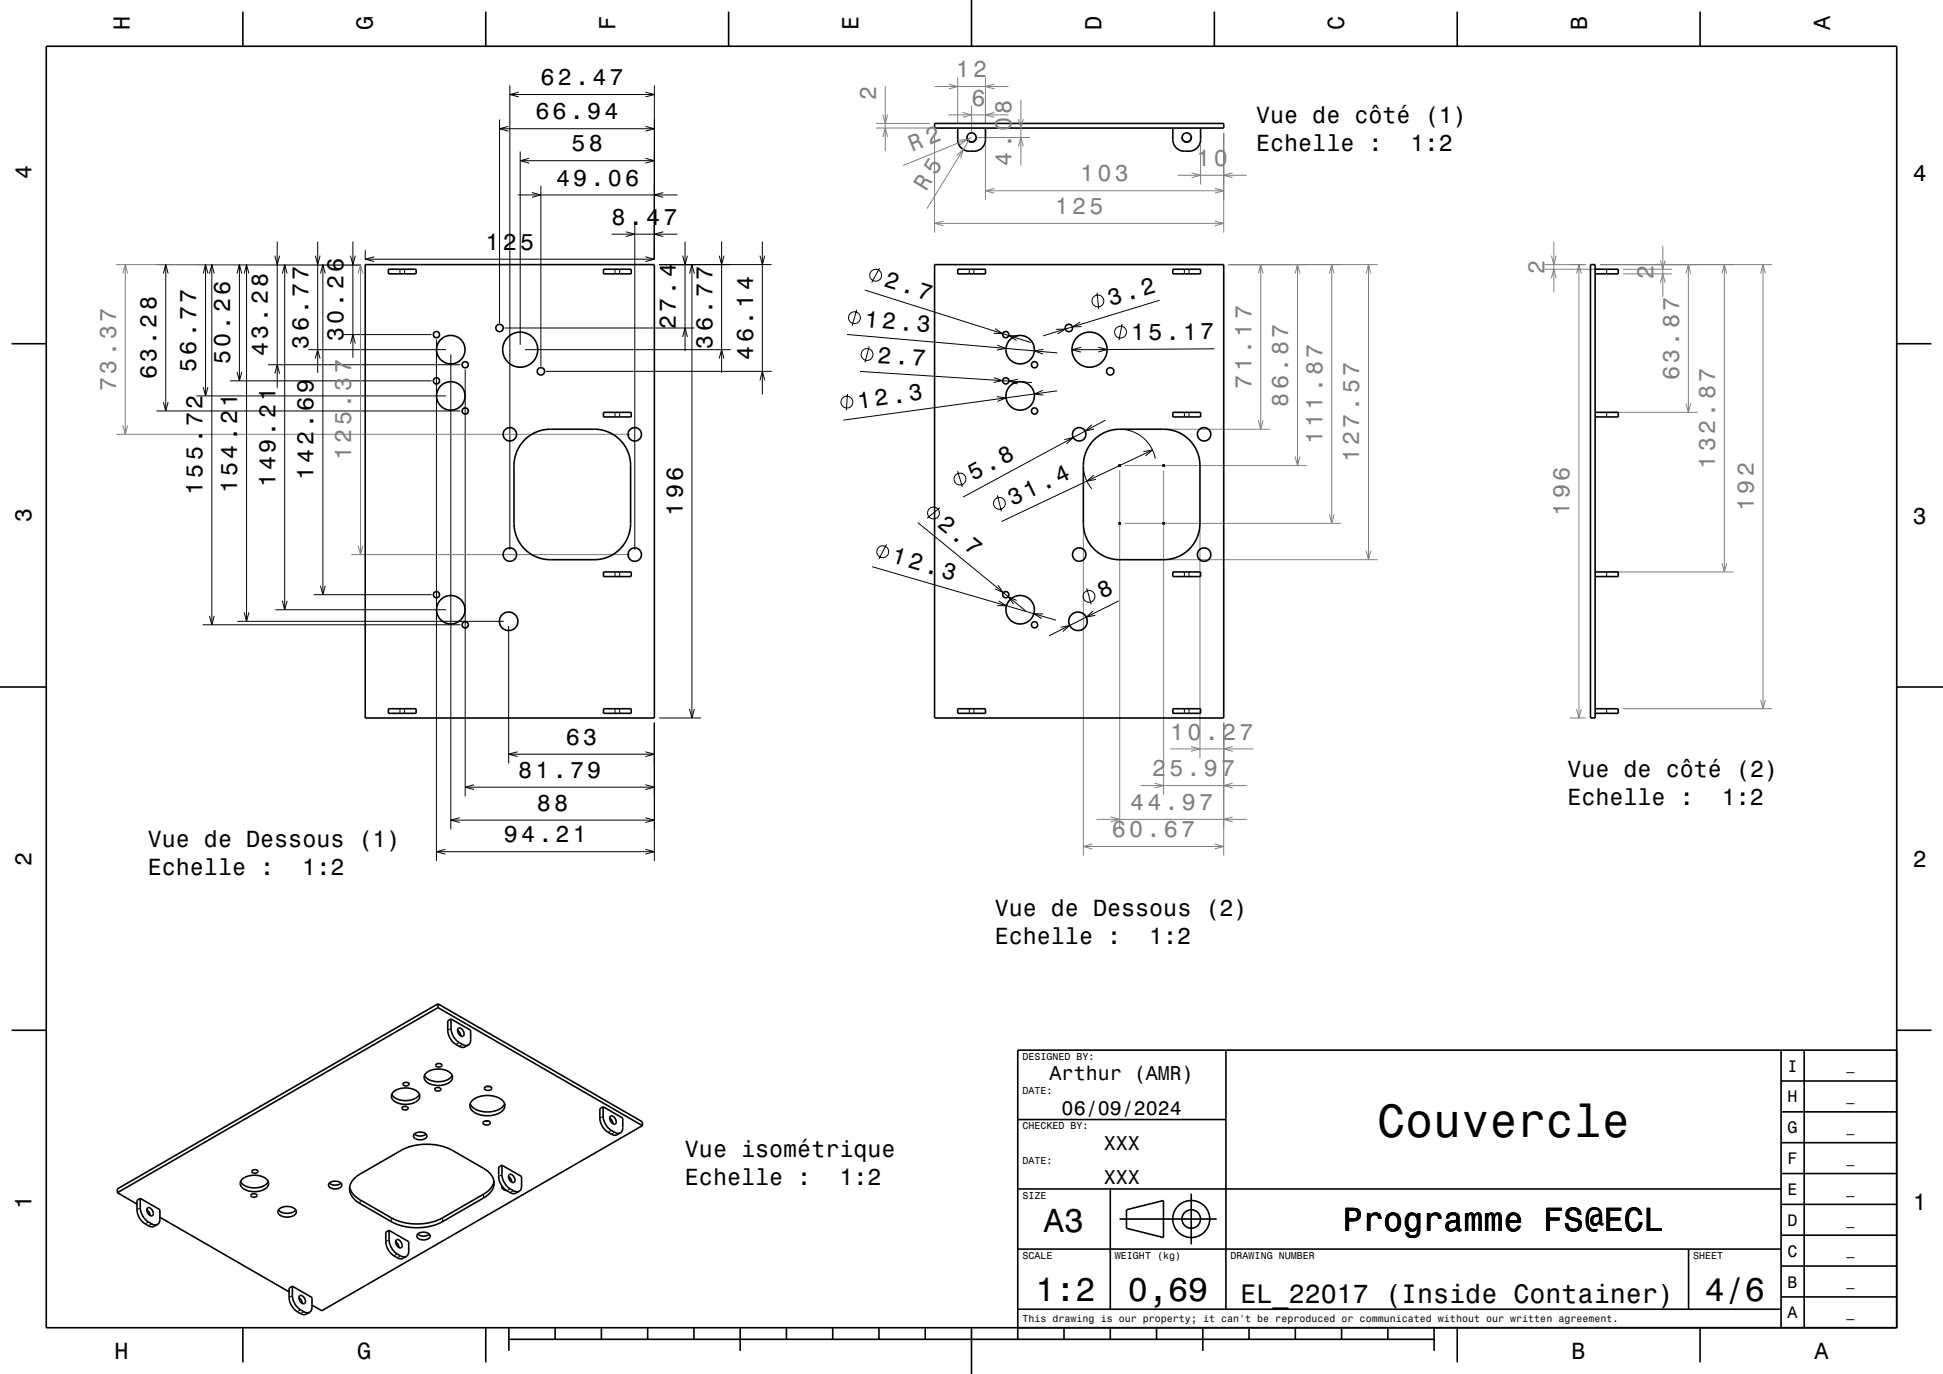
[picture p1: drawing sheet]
<svg xmlns="http://www.w3.org/2000/svg" width="420mm" height="297mm" viewBox="0 0 420 297" stroke-linecap="round" stroke-linejoin="round" font-family="sans-serif">
<g fill="none" stroke="#808080" stroke-width=".22">
<path d="M191.4 18.6v14.1M202 18.7h16M205.1 18.2l1.9 .5-1.9 .5M207 16.7v9.9M213 16.7v9.9M215 18.2l-2 .5 2 .5M189.4 27.7h11.6M189.4 26.7h11.6M190.8 29.6l.6-1.9 .5 1.9M190.8 24.8l.6 1.9 .5-1.9M202 28.7v21.6M205 24.8h13"/>
<path d="M206.8 33.7l1.4-1.4-.6 1.9M207.1 30.4l2-.3-1.6 1.2M208.1 24.3l1.9 .5-1.9 .5M209.5 30.2l-9.1 14.9M210 22.8v5.9M210 29.7l-14.8 6.1M211.1 29.7h11.6M213 31.2v12M215 24.3l-2 .5 2 .5M220.2 25.8l.5 1.9 .5-1.9M220.2 31.7l.5-2 .5 2M220.7 21.6v14.2"/>
<path d="M254.5 37.9h15M257.6 37.4l1.9 .5-1.9 .5M259.5 31.2v8.7M264.5 28.7v21.6M266.4 37.4l-1.9 .5 1.9 .5M25.1 57.2h52.8v62.7M26.6 59.1l.5-1.9 .5 1.9M27.1 57.2v36.7M77.4 59.1l.5-1.9 .5 1.9M202 48.3h62.5M204 47.8l-2 .5 2 .5M213 41.2h51.5"/>
<path d="M215 40.7l-2 .5 2 .6M262.6 40.7l1.9 .5-1.9 .6M262.6 47.8l1.9 .5-1.9 .5M265.6 57.2h32.2M272 59.1l.5-1.9 .5 1.9M272.5 57.2v35.6M280 59.1l.5-1.9 .5 1.9M280.5 57.2v43.4M287.4 59.1l.5-1.9 .5 1.9M287.9 57.2v55.9M295.3 59.1l.5-1.9 .5 1.9M295.8 57.2v63.8"/>
<path d="M333.9 57.2h8.9M333.9 58.2h12.4M335.4 55.3l.5 1.9 .5-1.9M335.9 52.2v11M340.8 59.1l.5-1.9 .5 1.9M341.3 57.2v98M345.8 57.2h37.3M350.8 58.2h10.6M350.8 59.2h10.6M358.9 56.3l.5 1.9 .5-1.9M359.4 53.2v11M364.4 59.1l.6-1.9 .5 1.9"/>
<path d="M365 57.2v31.9M372.2 59.1l.5-1.9 .6 1.9M372.7 57.2v66.4M380.6 59.1l.5-1.9 .5 1.9M381.1 57.2v96M335.4 60.1l.5-1.9 .5 1.9M358.9 61.1l.5-1.9 .5 1.9M25.1 93.9h111.1M26.6 91.9l.5 2 .5-2M252.6 92.8h21.9M272 90.8l.5 2 .5-2M280 98.7l.5 1.9 .5-1.9"/>
<path d="M348.3 89.1h18.7M364.4 87.2l.6 1.9 .5-1.9M75.9 119.9h60.3M77.4 117.9l.5 2 .5-2M234.2 114.2v70.8M242 101.7v77.4M243.1 100.6h39.4M243.1 113.1h46.8M251.5 101.7v70.1M259.4 114.2v49.7M287.4 111.2l.5 1.9 .5-1.9M295.3 119l.5 2 .5-2"/>
<path d="M252.6 121h45.2M348.3 123.6h26.4M372.2 121.7l.5 1.9 .6-1.9M264.5 156.2v28.8M339.3 155.2h3.5M340.8 153.3l.5 1.9 .5-1.9M350.8 153.2h32.3M380.6 151.3l.5 1.9 .5-1.9M237 177.1h32.5M240.1 176.6l1.9 .5-1.9 .5M246.5 169.8h23M249.6 169.3l1.9 .5-1.9 .5"/>
<path d="M253 161.9h17.9M257.5 161.4l1.9 .5-1.9 .5M266.4 161.4l-1.9 .5 1.9 .5M266.4 169.3l-1.9 .5 1.9 .5M266.4 176.6l-1.9 .5 1.9 .5M234.2 183h30.3M236.1 182.5l-1.9 .5 1.9 .5M262.6 182.5l1.9 .5-1.9 .5"/>
</g>
<g fill="none" stroke="#000" stroke-width=".22">
<path d="M110.2 18.4v100.4M112.1 19.9l-1.9 .5 1.9 .5M139.5 19.9l1.9 .5-1.9 .5M141.4 18.4v37.8M108 25.8v44.1M108 27.8h33.4M109.9 27.3l-1.9 .5 1.9 .5M110.2 20.4h31.2M112.4 32.7v41.8M112.4 34.7h29M114.4 34.2l-2 .5 2 .6M139.5 34.2l1.9 .5-1.9 .6"/>
<path d="M139.5 27.3l1.9 .5-1.9 .5M33.8 57.2h44.1M35.3 59.1l.5-1.9 .5 1.9M35.8 57.2v31.6M43.9 59.1l.5-1.9 .6 1.9M44.4 57.2v28.4M45.3 59.1l.5-1.9 .5 1.9M45.8 57.2v77.9M51.2 59.1l.6-1.9 .5 1.9M51.8 57.2v25.1M52.8 59.1l.5-1.9 .5 1.9M53.3 57.2v77.1"/>
<path d="M59.4 55.3l.5 1.9 .5-1.9M59.9 52.2v31.6M61 59.1l.5-1.9 .6 1.9M61.5 57.2v74.6M68.2 55.3l.5 1.9 .5-1.9M68.7 52.2v28.4M69.3 59.1l.5-1.9 .5 1.9M69.8 57.2v71.3M75.8 55.3l.5 1.9 .5-1.9M76.3 52.2v25.1M78.9 54v2.2M78.9 56h62.5"/>
<path d="M80.9 55.5l-2 .5 2 .5M86.4 58.2v1M87.5 58.2v1M111.9 42.1h34.5M115 41.6l1.9 .5-1.9 .6M116.9 40.1v39.1M132.2 50.6h14.3M132.9 58.2v1M133.9 58.2v1M135.3 50.1l1.9 .5-1.9 .5M137.2 48.6v70.2M139.5 55.5l1.9 .5-1.9 .5"/>
<path d="M142.5 57.2h24.3M143.4 41.6l-2 .5 2 .6M143.4 50.1l-2 .5 2 .5M147.6 55.3l.5 1.9 .5-1.9M148.1 52.2v23.7M149 59.1l.6-1.9 .5 1.9M149.6 57.2v98M155.5 55.3l.5 1.9 .5-1.9M156 52.2v28.4M164.3 55.3l.5 1.9 .5-1.9M164.8 52.2v33.1M190.1 57.9l-1.7 3.2"/>
<path d="M209.5 58.2v1M210.5 58.2v1M256 58.2v1M257 58.2v1M347.3 58.2v1M57.9 78.8h41.6M66.7 75.6h29.7M68.2 77.5l.5-1.9 .5 1.9M74.3 72.3h19M75.8 74.3l.5-2 .5 2M94.3 73.4v112.7M97.4 76.6v102.7"/>
<path d="M100.6 79.9v92.3M109 70.9h41.1M113.5 75.6h44.5M147.6 72.8l.5-1.9 .5 1.9M155.5 77.5l.5-1.9 .5 1.9M183.1 72.3l45.5 4M185.2 67l-1 3.4M186.9 62.7l35.9 11.3M187.9 74.9l-.9 3.5M215.1 71l1.7 1.1-2-.1M215.6 74.6l1.9 .7-2 .4M220.1 72.6l-2-.1 1.6 1.1"/>
<path d="M225.6 75.5l-2 .4 1.9 .6M228.3 71.2l2-.1-1.7 1.1M233.5 69.6l-1.7 1.1 2-.1M233.7 75.1l-2 .5 2 .5M237.1 63.3l.4 3.5M237.4 75l1.9 .6-1.9 .5M242.6 70l-.7 3.5M250.7 64.9l-25.2 7.7M262.5 75.4l-30.8 .2M33.8 88.8h65.7M35.3 86.9l.5 1.9 .5-1.9M42.4 85.6h54"/>
<path d="M43.9 83.7l.5 1.9 .6-1.9M49.8 82.3h43.5M51.2 80.4l.6 1.9 .5-1.9M59.4 80.8l.5-2 .5 2M118 80.3h48.8M132.9 89.1v1M133.9 89.1v1M164.3 82.2l.5-1.9 .5 1.9M183.2 85.1l-.2 3.6M185.9 80.3l37.2 2.4M214.8 81.6l1.9 .7-1.9 .4M215.5 85.7l2 .3-1.9 .8"/>
<path d="M220 82l-1.9 .4 1.9 .6M225.4 84.4l-1.8 .8 1.9 .2M228.5 84.5l-46.2 6.3M230.1 95l1.9-.4-1.4 1.3M236 91.8l-1.4 1.4 1.9-.5M239 90.8l-30.8 16.7M243.1 92.8a7.8 7.8 0 0 1 6.6 6.4M247.2 97.6l1.9-.3-1.5 1.3M249.1 97.3l-32.6 15.4M256 89.1v1M257 89.1v1M347.3 89.1v1"/>
<path d="M191.6 117.7l-1.6 3.1M198.4 113l23.4 19.1M203.2 109.8l-2.8 2.2M207 101.8l1 3.5M215.6 107.1l.9 3.4M234.3 101.7a7.8 7.8 0 0 0 1.7 4M236.5 102.7l-1.6 1.3 2-.4M43.8 135.1h55.7M45.3 133.1l.5 2 .5-2M51.3 134.3h57.6M52.8 132.4l.5 1.9 .5-1.9M59.5 131.8h36.9"/>
<path d="M61 129.9l.5 1.9 .6-1.9M67.8 128.5h25.5M69.3 126.6l.5 1.9 .5-1.9M110 135.3v29.7M132.9 123.6v1M133.9 123.6v1M188.5 122.5l39.8 11.6M215.7 126.5l1.2 1.6-1.8-.8M215.9 129.9l1.7 1h-2M219.8 129.8l-1.9-.8 1.2 1.6M225.5 132.7h-2l1.7 1M229.3 135.6l1.9-.4-1.5 1.3"/>
<path d="M234.9 127.2l1 3.4M236.3 132.1l-1.5 1.3 2-.4M241.8 129.9l-15 7.5M256 123.6v1M257 123.6v1M347.3 123.6v1M86.4 153.2v1M87.5 153.2v1M132.9 153.2v1M133.9 153.2v1M141.4 156.2v29.9M142.5 155.2h9.1"/>
<path d="M149 153.3l.6 1.9 .5-1.9M209.5 153.2v1M210.5 153.2v1M256 153.2v1M257 153.2v1M347.3 153.2v1M97.4 177.3h44M99.4 176.8l-2 .5 2 .5M100.6 170.2h40.8M102.5 169.6l-1.9 .6 1.9 .5M110 163h31.4M111.9 162.5l-1.9 .5 1.9 .5"/>
<path d="M139.5 176.8l1.9 .5-1.9 .5M139.5 169.6l1.9 .6-1.9 .5M139.5 162.5l1.9 .5-1.9 .5M94.3 184.1h47.1M96.3 183.6l-2 .5 2 .5M139.5 183.6l1.9 .5-1.9 .5M97.5 222.3l-.7 .4M99.3 225.4l-.7 .4M100 225.8l-.7 .4M77.9 259.4v.8M104.5 258.1v.9M108.5 253.9l-.7 .4"/>
<path d="M110.3 257l-.7 .4M111 257.4l-.7 .4M130.4 241.3l-.7 .4M132.1 244.3l-.7 .4M132.9 244.7l-.8 .5M30.3 261.1l-.7 .4M32.1 264.1l-.7 .4M32.8 264.5l-.7 .5M84.1 268l-.7 .4M84.6 263.2v.9M85.9 271.1l-.7 .4M86.6 271.5l-.7 .4"/>
<path d="M95.7 263.2v.9M63.2 280.1l-.7 .4M65 283.1l-.7 .4M65.7 283.5l-.7 .4"/>
<circle cx="189.3" cy="59.5" r="1.28"/>
<circle cx="184.7" cy="68.7" r="1.28"/>
<circle cx="187.4" cy="76.6" r="1.28"/>
<circle cx="237.3" cy="65.1" r="1.28"/>
<circle cx="242.2" cy="71.8" r="1.28"/>
<circle cx="183.1" cy="86.9" r="1.28"/>
<circle cx="190.8" cy="119.3" r="1.28"/>
<circle cx="201.8" cy="110.9" r="1.28"/>
<circle cx="207.5" cy="103.5" r="1.28"/>
<circle cx="216" cy="108.8" r="1.28"/>
<circle cx="235.4" cy="128.9" r="1.28"/>
</g>
<g fill="none" stroke="#000" stroke-width=".35">
<path d="M10 10h400v277h-400zM52.5 2.5v7.5M105 2.5v7.5M157.5 2.5v7.5M210 0v10M262.5 2.5v7.5M315 2.5v7.5M367.5 2.5v7.5M202 26.7h62.5v1h-62.5zM207 27.7v2.5a2.5 2.5 0 0 0 2.5 2.5h1a2.5 2.5 0 0 0 2.5-2.5v-2.5M209 29.7a1 1 0 0 0 1 1 1 1 0 0 0 1-1M253.5 27.7v2.5a2.5 2.5 0 0 0 2.5 2.5h1a2.5 2.5 0 0 0 2.5-2.5v-2.5"/>
<path d="M255.5 29.7a1 1 0 0 0 1 1 1 1 0 0 0 1-1M78.9 57.2h62.5v98h-62.5zM84 58.2h5.9v1h-5.9zM130.5 58.2h5.9v1h-5.9zM202 57.2h62.5v98h-62.5zM207 58.2h6v1h-6zM253.5 58.2h6v1h-6zM343.8 57.2h1v98h-1zM344.8 58.2h5v1h-5M2.5 74.3h7.5M410 74.3h7.5M113.4 95.1a7.8 7.8 0 0 1 5.6-2.3h9.5a7.8 7.8 0 0 1 7.8 7.8v12.5a7.9 7.9 0 0 1-7.8 7.9h-9.5a7.9 7.9 0 0 1-7.9-7.9v-12.5a7.8 7.8 0 0 1 2.3-5.5z"/>
<path d="M130.5 89.1h5.9v1h-5.9zM236.4 95.1a7.8 7.8 0 0 1 5.6-2.3h9.5a7.9 7.9 0 0 1 7.9 7.8v12.5a7.9 7.9 0 0 1-7.9 7.9h-9.5a7.9 7.9 0 0 1-7.8-7.9v-12.5a7.8 7.8 0 0 1 2.2-5.5zM253.5 89.1h6v1h-6zM344.8 89.1h5v1h-5M130.5 123.6h5.9v1h-5.9zM253.5 123.6h6v1h-6zM344.8 123.6h5v1h-5M0 148.5h10M84 153.2h5.9v1h-5.9zM130.5 153.2h5.9v1h-5.9zM207 153.2h6v1h-6zM253.5 153.2h6v1h-6z"/>
<path d="M344.8 153.2h5v1h-5M410 148.5h10M94.7 217l-69.3 40v.8M94.7 217l44.2 25.5v.8M94.7 217v.8M94.7 217.8l44.2 25.5M94.7 217.8l-69.3 40M2.5 222.7h7.5M84.7 236.5a4 4 0 0 0 4.9 1l.7-.4 .4-.6M85 236a4.2 4.2 0 0 1 5.6 .4 1.52 1.52 0 0 1-1.3 2.1 4 4 0 0 1-4.6-1.1l-.1-.7zM87 239.3a.74 .74 0 0 1 1.2 .3 .77 .77 0 0 1-1.3-.1zM87.2 234.1a.67 .67 0 0 1 .7-.2 .67 .67 0 0 1 .5 .6 .77 .77 0 0 1-1.3-.2z"/>
<path d="M91.8 232.5a4 4 0 0 0 4.9 .9l.7-.4 .3-.5M92 232a4.2 4.2 0 0 1 5.7 .3 1.51 1.51 0 0 1-1.4 2.1 4 4 0 0 1-4.5-1.1l-.1-.7zM94.1 235.3a.74 .74 0 0 1 1.2 .2 .77 .77 0 0 1-1.3-.1zM94.3 230.1a.66 .66 0 0 1 .7-.3 .66 .66 0 0 1 .5 .6 .77 .77 0 0 1-1.3-.2zM97.5 220.3l4.2 2.4v2a1.26 1.26 0 0 1-.5 1.2M97.5 220.3v2a3.9 3.9 0 0 0 1.8 3.1l.7 .4a1.24 1.24 0 0 0 1.2 .1M97.5 220.3l-.7 .4v2a3.9 3.9 0 0 0 1.8 3.1l.7 .4a1.24 1.24 0 0 0 1.2 .1l.7-.4M98.9 222.7l.5 .6 .2 .6M99 222.3a1.06 1.06 0 0 1 1.3 1.3 .49 .49 0 0 1-.4 .4 .49 .49 0 0 1-.5-.3l-.4-.6zM101.6 238.6a4.4 4.4 0 0 0 4.9 1.7 3.2 3.2 0 0 0 2.6-1.7M102 237.9a5.3 5.3 0 0 1 6.9 .2 1.65 1.65 0 0 1-1.1 2.6 5.2 5.2 0 0 1-6-1l-.2-1zM104.9 235a.9 .9 0 0 1 1.4 .3 .95 .95 0 0 1-1.6-.1z"/>
<path d="M105.1 234.8h.8M130.4 239.2l-.7 .4v2.1a3.9 3.9 0 0 0 1.7 3l.7 .5a1.24 1.24 0 0 0 1.3 .1l.7-.4M130.4 239.2v2.1a3.9 3.9 0 0 0 1.7 3l.8 .4a1.26 1.26 0 0 0 1.2 .2M130.4 239.2l4.2 2.5v2a1.26 1.26 0 0 1-.5 1.2M265 227v56M385 233.7h25M385 227v60M390 227v60M410 222.7h7.5M410 227h-190v62.5M25.4 257.8l4.2 2.5M30.3 259v2.1a3.9 3.9 0 0 0 1.8 3l.7 .4a1.25 1.25 0 0 0 1.2 .2"/>
<path d="M30.3 259l4.3 2.5v2a1.24 1.24 0 0 1-.6 1.2M30.3 259l-.7 .4v2.1a3.9 3.9 0 0 0 1.8 3l.7 .5a1.24 1.24 0 0 0 1.2 .1l.7-.4M52 255.4a4 4 0 0 0 5 1l.6-.5 .4-.5M52.4 254.9a4.3 4.3 0 0 1 5.5 .3 1.51 1.51 0 0 1-1.3 2.1 4 4 0 0 1-4.6-1.1v-.7zM54.3 258.2a.74 .74 0 0 1 1.3 .3 .73 .73 0 0 1-.8 .3 .73 .73 0 0 1-.6-.5zM54.5 253a.66 .66 0 0 1 .8-.2 .66 .66 0 0 1 .4 .6 .78 .78 0 0 1-1.3-.3zM71.2 255.8a1.77 1.77 0 0 1 2.7 .4 1.67 1.67 0 0 1-2.9 0zM71.2 255.7a2.09 2.09 0 0 0 2.5 0M76.5 254.8l1.2-.9 9.4-5.5 1.9-.7 2.2-.3h2.7l2.7 .7 7.9 4.4a3.4 3.4 0 0 1 2 4.5 4.9 4.9 0 0 1-2 2l-9.4 5.4-2 .6-2.1 .4-2.8-.1-2.5-.7-7.8-4.4a3.4 3.4 0 0 1-2-4.6zM89.6 245.1a2.09 2.09 0 0 0 2.5 0M89.6 245.1a1.91 1.91 0 0 1 2.7 .3 1.3 1.3 0 0 1-1.9 .9 .85 .85 0 0 1-.9-1.1zM104.6 242.4a.9 .9 0 0 1 1.4 .4 .95 .95 0 0 1-1.6-.1z"/>
<path d="M104.8 242.3h.8M106.8 255.3a4.2 4.2 0 0 1-2.3 2.8l-9.4 5.5-2 .6-2.4 .4-2.7-.2-2.5-.7-7.6-4.3a4.2 4.2 0 0 1-2.3-2.8M108.5 251.9l4.2 2.4v2.1a1.26 1.26 0 0 1-.5 1.1M108.5 251.9v2a3.9 3.9 0 0 0 1.8 3.1l.7 .4a1.25 1.25 0 0 0 1.2 .1M108.5 251.9l-.7 .4v2a3.9 3.9 0 0 0 1.8 3.1M108.5 256.4a.92 .92 0 0 0 1.1 1M109.6 257.4l.7 .4a1.24 1.24 0 0 0 1.2 .1l.7-.4M109.9 254.3l.5 .6 .2 .6M110 254a1.06 1.06 0 0 1 1.3 1.2 .49 .49 0 0 1-.4 .5 .49 .49 0 0 1-.5-.4l-.4-.6zM131.8 241.7l.5 .5 .2 .7M131.9 241.3a1.08 1.08 0 0 1 1.3 1.4 .59 .59 0 0 1-.6 .3 .59 .59 0 0 1-.5-.5l-.3-.6zM138.9 243.3l-69.3 40-2.2-1.2"/>
<path d="M220 257h165M220 242h45M240 257v26M257.5 258v11M385 253.7h25M385 247h25M385 240.3h25M31.7 261.5l.6 .6 .1 .6M31.8 261.2a.94 .94 0 0 1 1.3 .9 .51 .51 0 0 1-.2 .7 .51 .51 0 0 1-.7-.3l-.4-.6zM34.6 263.1l27.9 16.1M60.2 261.5a2.72 2.72 0 0 0 3.7 0M60.3 261.4a2.7 2.7 0 0 1 3.7 .3 1.32 1.32 0 0 1-1.6 1.4h-.7a1.41 1.41 0 0 1-1.6-1.3z"/>
<path d="M63.2 278l-.7 .4v2.1a3.9 3.9 0 0 0 1.8 3l.7 .4a1.25 1.25 0 0 0 1.2 .2l.7-.4M63.2 278v2.1a3.9 3.9 0 0 0 1.8 3l.7 .4a1.24 1.24 0 0 0 1.2 .2M63.2 278l4.2 2.5v2a1.26 1.26 0 0 1-.5 1.2M84.1 265.9l-.7 .5v2a3.9 3.9 0 0 0 1.8 3.1l.7 .4a1.26 1.26 0 0 0 1.2 .1l.7-.4M84.1 265.9v2.1a3.9 3.9 0 0 0 1.8 3.1l.7 .4a1.24 1.24 0 0 0 1.2 .1M84.1 265.9l4.2 2.5v2a1.26 1.26 0 0 1-.5 1.2M85.5 268.4l.5 .6 .2 .7M85.6 268.1a1.06 1.06 0 0 1 1.3 1.2 .49 .49 0 0 1-.4 .5 .49 .49 0 0 1-.5-.3l-.4-.7zM90.3 266.8a2.07 2.07 0 0 0 2.5 0M90.3 266.7a1.79 1.79 0 0 1 2.7 .5 1.67 1.67 0 0 1-2.9 0zM220 270h165M242 263.5h21"/>
<path d="M243.5 261.5l8-2v8l-8-2zM365 270v13M385 273.7h25M385 267h25M385 260.3h25M52.5 287v7.5M64.6 280.5l.5 .6 .2 .6M64.7 280.1a1.01 1.01 0 0 1 1.3 1.3 .49 .49 0 0 1-.4 .4 .49 .49 0 0 1-.5-.2 1.23 1.23 0 0 1-.4-1.5zM105 287v7.5M110 289.5h200M110 287v5M120 287v2.5"/>
<path d="M130 287v2.5M140 287v2.5M150 287v2.5M160 287v5M170 287v2.5M180 287v2.5M190 287v2.5M200 287v2.5M210 287v10M220 283h165M230 287v2.5M240 287v2.5"/>
<path d="M250 287v2.5M260 287v5M270 287v2.5M280 287v2.5M290 287v2.5M300 287v2.5M310 287v5M315 287v7.5M367.5 287v7.5M385 280.3h25"/>
<circle cx="210" cy="29.7" r="1"/>
<circle cx="256.5" cy="29.7" r="1"/>
<circle cx="94.3" cy="72.3" r=".68"/>
<circle cx="97.4" cy="75.6" r="3.1"/>
<circle cx="100.6" cy="78.8" r=".68"/>
<circle cx="108" cy="70.9" r=".8"/>
<circle cx="112.4" cy="75.6" r="3.8"/>
<circle cx="217.4" cy="72.3" r=".68"/>
<circle cx="220.5" cy="75.6" r="3.1"/>
<circle cx="223.6" cy="78.8" r=".68"/>
<circle cx="231" cy="70.9" r=".8"/>
<circle cx="235.5" cy="75.6" r="3.8"/>
<circle cx="94.3" cy="82.3" r=".68"/>
<circle cx="97.4" cy="85.6" r="3.1"/>
<circle cx="100.6" cy="88.8" r=".68"/>
<circle cx="110.2" cy="93.9" r="1.45"/>
<circle cx="116.9" cy="80.3" r=".8"/>
<circle cx="137.2" cy="93.9" r="1.45"/>
<circle cx="217.4" cy="82.3" r=".68"/>
<circle cx="220.5" cy="85.6" r="3.1"/>
<circle cx="223.6" cy="88.8" r=".68"/>
<circle cx="233.3" cy="93.9" r="1.45"/>
<circle cx="240" cy="80.3" r=".8"/>
<circle cx="260.3" cy="93.9" r="1.45"/>
<circle cx="110.2" cy="119.9" r="1.45"/>
<circle cx="137.2" cy="119.9" r="1.45"/>
<circle cx="233.3" cy="119.9" r="1.45"/>
<circle cx="260.3" cy="119.9" r="1.45"/>
<circle cx="94.3" cy="128.5" r=".68"/>
<circle cx="97.4" cy="131.8" r="3.1"/>
<circle cx="100.6" cy="135.1" r=".67"/>
<circle cx="109.9" cy="134.3" r="2"/>
<circle cx="217.4" cy="128.5" r=".68"/>
<circle cx="220.5" cy="131.8" r="3.1"/>
<circle cx="223.6" cy="135.1" r=".68"/>
<circle cx="233" cy="134.3" r="2"/>
<circle cx="257.5" cy="263.5" r="2"/>
<circle cx="257.5" cy="263.5" r="4"/>
</g>
<g fill="#000" stroke="#000" stroke-width=".22">
<path d="M241.8 100.4h.4v.4h-.4z" fill-rule="evenodd"/>
<path d="M241.8 112.9h.4v.4h-.4z" fill-rule="evenodd"/>
<path d="M251.3 100.4h.4v.4h-.4z" fill-rule="evenodd"/>
<path d="M251.3 112.9h.4v.4h-.4z" fill-rule="evenodd"/>
</g>
<text font-size="10.1" x="297.7" y="245.7">Couvercle</text>
<g font-size="7.2">
<text x="225.7" y="266.3">A3</text>
<text x="290.3" y="266.1">Programme FS@ECL</text>
<text x="223.8" y="281.3">1:2</text>
<text x="243.8" y="281.3">0,69</text>
<text x="368.5" y="281.3">4/6</text>
</g>
<text font-size="5.8" x="268.2" y="281.6">EL_22017 (Inside Container)</text>
<text font-size="5.1" fill="#808080" x="197.2" y="32.8" transform="rotate(-22 197.2 32.8)">R 2</text>
<g font-size="5.1">
<text x="186.8" y="70.6" transform="rotate(5 186.8 70.6)">12.3</text>
<text x="240" y="66.1" transform="rotate(-17 240 66.1)">3.2</text>
<text x="189.6" y="78.5" transform="rotate(3 189.6 78.5)">2.7</text>
<text x="210.4" y="104" transform="rotate(-29 210.4 104)">5.8</text>
</g>
<g font-size="5">
<text x="28.1" y="6.5" transform="rotate(-90 28.1 6.5)">H</text>
<text x="80.6" y="6.5" transform="rotate(-90 80.6 6.5)">G</text>
<text x="133.1" y="6.5" transform="rotate(-90 133.1 6.5)">F</text>
<text x="185.6" y="6.5" transform="rotate(-90 185.6 6.5)">E</text>
<text x="238.1" y="6.5" transform="rotate(-90 238.1 6.5)">D</text>
<text x="290.6" y="6.5" transform="rotate(-90 290.6 6.5)">C</text>
<text x="343.1" y="6.5" transform="rotate(-90 343.1 6.5)">B</text>
<text x="395.6" y="6.5" transform="rotate(-90 395.6 6.5)">A</text>
<text x="116.8" y="18.4">62.47</text>
<text x="115.7" y="25.8">66.94</text>
<text x="271.5" y="26.5">Vue de côté (1)</text>
<text x="123.6" y="32.7">58</text>
<text x="271.5" y="32.6">Echelle :</text>
<text x="304.9" y="32.6">1:2</text>
<text x="6.8" y="38.7" transform="rotate(-90 6.8 38.7)">4</text>
<text x="120.2" y="40.1">49.06</text>
<text x="413.5" y="39">4</text>
<text x="132.2" y="48.6">8.47</text>
<text x="104.9" y="54">125</text>
<text x="190.9" y="61.9" transform="rotate(18 190.9 61.9)">2.7</text>
<text x="146.1" y="71.2" transform="rotate(-90 146.1 71.2)">27.4</text>
<text x="57.9" y="77" transform="rotate(-90 57.9 77)">43.28</text>
<text x="66.7" y="75.4" transform="rotate(-90 66.7 75.4)">36.77</text>
<text x="74.3" y="73.8" transform="rotate(-90 74.3 73.8)">30.26</text>
<text x="154" y="75.4" transform="rotate(-90 154 75.4)">36.77</text>
<text x="162.8" y="77.7" transform="rotate(-90 162.8 77.7)">46.14</text>
<text x="244.5" y="73.5" transform="rotate(-1 244.5 73.5)">15.17</text>
<text x="33.8" y="82" transform="rotate(-90 33.8 82)">63.28</text>
<text x="42.4" y="80.4" transform="rotate(-90 42.4 80.4)">56.77</text>
<text x="49.8" y="78.8" transform="rotate(-90 49.8 78.8)">50.26</text>
<text x="185.6" y="88.3" transform="rotate(-8 185.6 88.3)">12.3</text>
<text x="43.8" y="107" transform="rotate(-90 43.8 107)">155.72</text>
<text x="51.3" y="106.6" transform="rotate(-90 51.3 106.6)">154.21</text>
<text x="59.5" y="105.4" transform="rotate(-90 59.5 105.4)">149.21</text>
<text x="67.8" y="103.7" transform="rotate(-90 67.8 103.7)">142.69</text>
<text x="6.8" y="112.9" transform="rotate(-90 6.8 112.9)">3</text>
<text x="147.6" y="111.4" transform="rotate(-90 147.6 111.4)">196</text>
<text x="202.4" y="113.7" transform="rotate(39 202.4 113.7)">2.7</text>
<text x="218.8" y="109.4" transform="rotate(-26 218.8 109.4)">31.4</text>
<text x="413.5" y="113.2">3</text>
<text x="192.5" y="121.6" transform="rotate(16 192.5 121.6)">12.3</text>
<text x="238.2" y="129.5" transform="rotate(-27 238.2 129.5)">8</text>
<text x="122.3" y="161">63</text>
<text x="112" y="168.2">81.79</text>
<text x="338.8" y="168.1">Vue de côté (2)</text>
<text x="116.1" y="175.3">88</text>
<text x="338.8" y="174.1">Echelle :</text>
<text x="372.2" y="174.1">1:2</text>
<text x="31.9" y="183.1">Vue de Dessous (1)</text>
<text x="108.9" y="182.1">94.21</text>
<text x="6.8" y="187.1" transform="rotate(-90 6.8 187.1)">2</text>
<text x="31.9" y="189.1">Echelle :</text>
<text x="65.3" y="189.1">1:2</text>
<text x="413.5" y="187.4">2</text>
<text x="215" y="198.1">Vue de Dessous (2)</text>
<text x="215" y="204.1">Echelle :</text>
<text x="248.4" y="204.1">1:2</text>
<text x="148.1" y="250.1">Vue isométrique</text>
<text x="148.1" y="256.2">Echelle :</text>
<text x="181.4" y="256.2">1:2</text>
<text x="6.8" y="261.3" transform="rotate(-90 6.8 261.3)">1</text>
<text x="413.5" y="261.6">1</text>
<text x="24.7" y="293.8">H</text>
<text x="77.2" y="293.8">G</text>
<text x="339.7" y="293.8">B</text>
<text x="392.2" y="293.8">A</text>
</g>
<g font-size="5" fill="#808080">
<text x="206.6" y="16.7">12</text>
<text x="189.4" y="21.7" transform="rotate(-90 189.4 21.7)">2</text>
<text x="210" y="22.8">6</text>
<text x="218.7" y="35.8" transform="rotate(-90 218.7 35.8)">4.08</text>
<text x="258.6" y="35.9">10</text>
<text x="200.2" y="41.6" transform="rotate(-59 200.2 41.6)">R 5</text>
<text x="233.5" y="39.2">103</text>
<text x="228" y="46.3">125</text>
<text x="333.9" y="59.2" transform="rotate(-90 333.9 59.2)">2</text>
<text x="357.4" y="60.2" transform="rotate(-90 357.4 60.2)">2</text>
<text x="270.5" y="84" transform="rotate(-90 270.5 84)">71.17</text>
<text x="363" y="82.2" transform="rotate(-90 363 82.2)">63.87</text>
<text x="25.1" y="84.5" transform="rotate(-90 25.1 84.5)">73.37</text>
<text x="278.5" y="87.9" transform="rotate(-90 278.5 87.9)">86.87</text>
<text x="75.9" y="99.4" transform="rotate(-90 75.9 99.4)">125.37</text>
<text x="285.9" y="96" transform="rotate(-90 285.9 96)">111.87</text>
<text x="293.8" y="99.9" transform="rotate(-90 293.8 99.9)">127.57</text>
<text x="370.7" y="101.3" transform="rotate(-90 370.7 101.3)">132.87</text>
<text x="339.3" y="111.4" transform="rotate(-90 339.3 111.4)">196</text>
<text x="379.1" y="110.5" transform="rotate(-90 379.1 110.5)">192</text>
<text x="253" y="159.9">10.27</text>
<text x="249" y="167.8">25.97</text>
<text x="244.3" y="175.1">44.97</text>
<text x="240.4" y="181">60.67</text>
</g>
<g font-size="4.3">
<text x="226.9" y="233.5">Arthur (AMR)</text>
<text x="229.5" y="241">06/09/2024</text>
<text x="238.6" y="248.5">XXX</text>
<text x="238.6" y="256">XXX</text>
</g>
<g font-size="3.6">
<text x="386.4" y="231.6">I</text>
<text x="386.4" y="238.3">H</text>
<text x="386.4" y="245">G</text>
<text x="386.4" y="251.6">F</text>
<text x="386.4" y="258.3">E</text>
<text x="386.4" y="265">D</text>
<text x="386.4" y="271.6">C</text>
<text x="386.4" y="278.3">B</text>
<text x="386.4" y="285">A</text>
</g>
<g font-size="2.9">
<text x="399.1" y="231.4">_</text>
<text x="399.1" y="238">_</text>
<text x="399.1" y="244.7">_</text>
<text x="399.1" y="251.4">_</text>
<text x="399.1" y="258">_</text>
<text x="399.1" y="264.7">_</text>
<text x="399.1" y="271.4">_</text>
<text x="399.1" y="278">_</text>
<text x="399.1" y="284.7">_</text>
</g>
<g font-size="2.2">
<text x="221" y="229.1">DESIGNED BY:</text>
<text x="221" y="236.6">DATE:</text>
<text x="221" y="244.1">CHECKED BY:</text>
<text x="221" y="251.6">DATE:</text>
<text x="221" y="259.1">SIZE</text>
<text x="221" y="272.1">SCALE</text>
<text x="241" y="272.1">WEIGHT (kg)</text>
<text x="266" y="272.1">DRAWING NUMBER</text>
<text x="366" y="272.1">SHEET</text>
<text x="221" y="285.8">This drawing is our property; it can't be reproduced or communicated without our written agreement.</text>
</g>
</svg>
